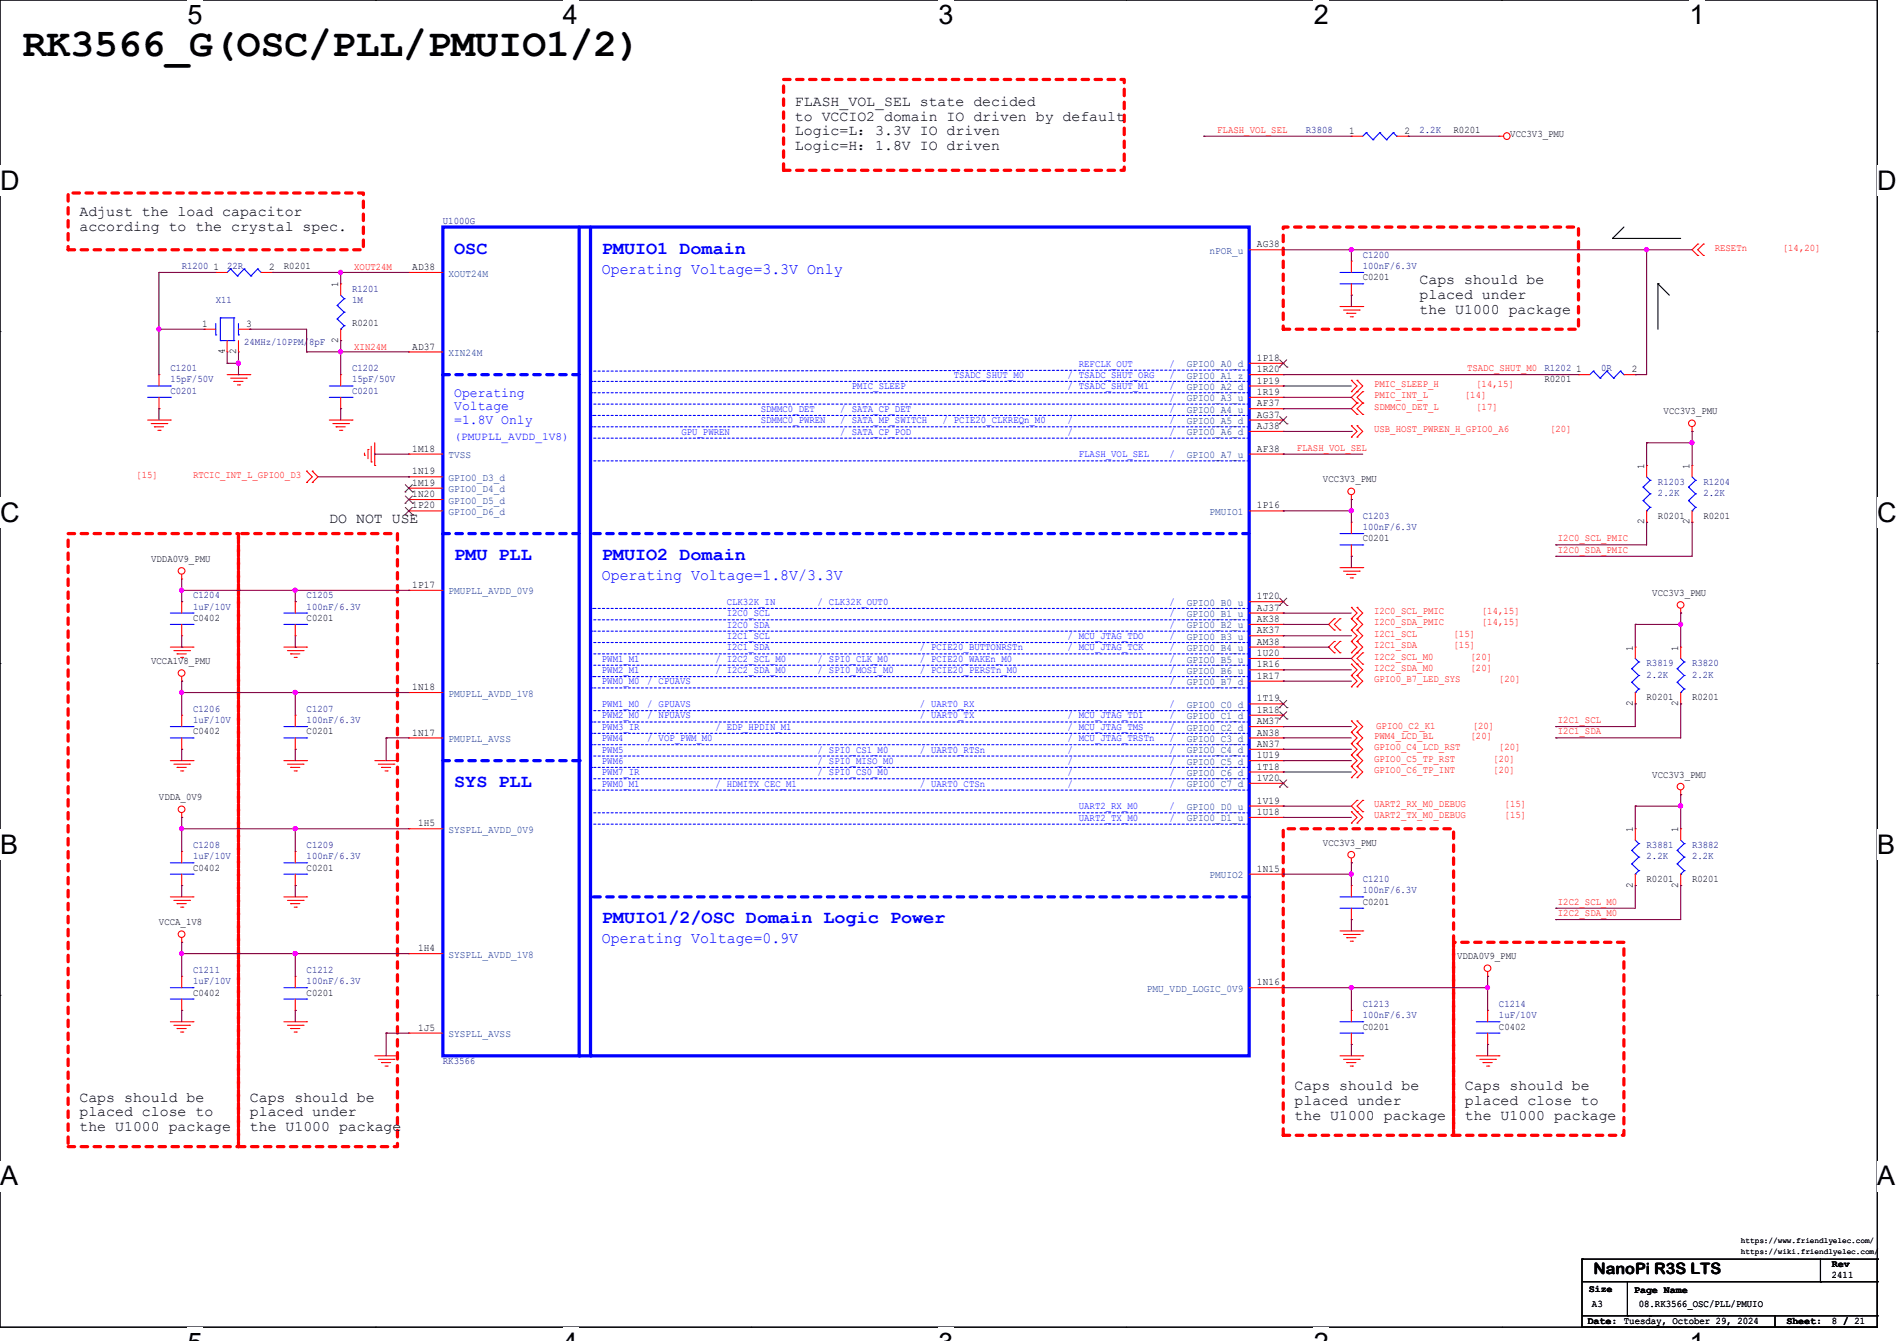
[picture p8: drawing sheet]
<svg xmlns="http://www.w3.org/2000/svg" width="297mm" height="210mm" viewBox="0 0 297 210" stroke-linecap="round" stroke-linejoin="round" font-family="sans-serif">
<path d="M0 0h293.9v207.9h-293.9z" fill="none" stroke="#000" stroke-width=".17"/>
<g fill="#fff">
<path d="M29.4 0h2.4v4.7h-2.4z"/>
<path d="M29.4 207.9h2.4v2.1h-2.4z"/>
</g>
<path d="M58.8 0h.1M58.8 207.9h.1" fill="none" stroke="#000" stroke-width=".17"/>
<g fill="#fff">
<path d="M88.1 0h2.4v4.7h-2.4z"/>
<path d="M88.1 207.9h2.4v2.1h-2.4z"/>
</g>
<path d="M117.6 0h.1M117.6 207.9h.1" fill="none" stroke="#000" stroke-width=".17"/>
<g fill="#fff">
<path d="M146.9 0h2.4v4.7h-2.4z"/>
<path d="M146.9 207.9h2.4v2.1h-2.4z"/>
</g>
<path d="M176.3 0h.1M176.3 207.9h.1" fill="none" stroke="#000" stroke-width=".17"/>
<g fill="#fff">
<path d="M205.7 0h2.4v4.7h-2.4z"/>
<path d="M205.7 207.9h2.4v2.1h-2.4z"/>
</g>
<path d="M235.1 0h.1M235.1 207.9h.1" fill="none" stroke="#000" stroke-width=".17"/>
<g fill="#fff">
<path d="M264.5 0h2.4v4.7h-2.4z"/>
<path d="M264.5 207.9h2.4v2.1h-2.4z"/>
<path d="M0 26h3v4.7h-3z"/>
<path d="M293.9 26h3.1v4.7h-3.1z"/>
<path d="M0 77.9h3v4.7h-3z"/>
<path d="M293.9 77.9h3.1v4.7h-3.1z"/>
</g>
<path d="M0 51.9h.1M293.9 51.9h.1" fill="none" stroke="#000" stroke-width=".17"/>
<g fill="#fff">
<path d="M0 129.9h2.8v4.7h-2.8z"/>
<path d="M293.9 129.9h2.9v4.7h-2.9z"/>
</g>
<path d="M0 103.9h.1M293.9 103.9h.1" fill="none" stroke="#000" stroke-width=".17"/>
<g fill="#fff">
<path d="M0 181.8h2.8v4.8h-2.8z"/>
<path d="M293.8 181.8h3v4.8h-3z"/>
</g>
<g fill="none" stroke="#000" stroke-width=".17">
<path d="M252.5 37.3h.1M252.5 37.3h10.6M254.3 35.6l-1.8 1.7M259.6 44.4h.1M259.6 44.4l1.8 1.8M259.6 44.4v7.2M0 155.9h.1M293.9 155.9h.1M247.7 197.2h.1M247.7 197.2v10.7M247.7 197.2h46.2M285 197.2v3.5"/>
<path d="M293.9 197.2h.1M293.9 197.2v10.7h-46.2M247.7 207.9h.1M247.7 200.7h46.2M247.7 206.1h46.2M254.8 206.1h.1M254.8 200.7v5.4M258.4 206.1h.1M277.9 207.9h.1M277.9 206.1v1.8M285 200.7h.1M293.9 200.7h.1"/>
<path d="M293.9 206.1h.1"/>
</g>
<path d="M122.7 12.4h53.3v14.3h-53.3zM10.7 30.2h46.2v8.9h-46.2zM200.9 35.6h46.2v16h-46.2zM10.7 83.6h26.6v96h-26.6zM37.3 83.6h24.9v96h-24.9zM200.9 129.8h26.7v48h-26.7zM227.6 147.6h26.7v30.2h-26.7z" fill="none" stroke="#f00" stroke-width=".51" stroke-dasharray="1 1"/>
<g fill="none" stroke="#f00" stroke-width=".17">
<path d="M211.6 21.3h.1M211.6 21.3h1.8M218.7 21.3h1.8M220.5 21.3h.1M234.7 21.3h.1M234.7 21.3h.7M265.8 38.2h.1M265.8 38.2l-.9 .9 .9 .9M266.7 38.2h.1M266.7 38.2l-.9 .9 .9 .9M24.9 58.7h.1M24.9 58.7v1.8"/>
<path d="M32 51.6h.1M32 51.6h1.8M35.6 55.1h.1M35.6 58.7h3.5M35.6 53.3v1.8M36.1 59.2h2.5M36.6 59.7h.1M36.6 59.7h1.5M37.3 55.1h.1M37.3 51.6h1.8M37.3 53.3v1.8M38.6 59.2h.1"/>
<path d="M39.1 58.7h.1M39.1 51.6h.1M209.8 48h3.6M210.4 48.6h2.4M210.9 49.1h.1M210.9 49.1h1.4M211.4 49.6h.4M211.6 59.6h.1M211.6 40.9h.1M211.6 46.2h.1M211.6 40.9v1.8M211.6 44.4v1.8"/>
<path d="M211.6 59.6l.9 .9-.9 .8M211.8 49.6h.1M212.5 59.6h.1M212.5 59.6l.9 .9-1.8 1.7 .9 .9M212.8 48.6h.1M213.4 48h.1M247.1 58.7h.1M247.1 58.7h1.8M254.3 58.7h1.7M256 58.7h.1M265.8 40h.1M266.7 40h.1"/>
<path d="M23.1 65.8h3.6M23.7 66.3h2.4M24.2 66.8h.1M24.2 66.8h1.4M24.7 67.4h.4M24.9 64h.1M24.9 62.2v1.8M25.1 67.4h.1M26.1 66.3h.1M26.7 65.8h.1M37.2 60.3h.3M37.5 60.3h.1"/>
<path d="M48 75.6h.1M48 73.8h.1M48 73.8l.9 .9-.9 .9M48.9 73.8h.1M48.9 75.6h.1M48.9 73.8l.9 .9-.9 .9M51.6 65.8h3.5M52.1 66.3h2.5M52.6 66.8h.1M52.6 66.8h1.5M53.2 67.4h.3M53.5 67.4h.1"/>
<path d="M54.6 66.3h.1M55.1 65.8h.1M57.1 71.3h.1M57.1 71v.3M57.6 70.4h.1M57.6 70.4v1.4M58.1 72.3h.1M58.1 69.9v2.4M58.7 72.9h.1M58.7 69.3v3.6M211.6 78.2h.1M211.6 61.3h.1"/>
<path d="M211.6 68.5h.1M211.6 66.7h.1M211.6 77.5v.7M211.6 66.7l.9 .9-.9 .9M212.5 63.1h.1M212.5 64.9h.1M212.5 61.3h.1M212.5 68.5h.1M212.5 66.7h.1M212.5 63.1l-.9 .9 .9 .9M212.5 66.7l.9 .9-.9 .9M213.4 64.9h.1"/>
<path d="M213.4 63.1h.1M213.4 61.3h.1M213.4 63.1l-.9 .9 .9 .9M213.4 61.3l-.9 .9 .9 .9M264.9 67.6h.1M264.9 72.9h.1M264.9 66.8v.8M264.9 72.9v1.8M28.4 90.7h.1M28.4 90v.7M208.9 96.9h.1M208.9 98.7h.1"/>
<path d="M208.9 96.9l-.9 .9 .9 .9M209.8 98.7h.1M209.8 96.9h.1M209.8 88.9h3.6M209.8 96.9l-.9 .9 .9 .9M210.4 89.5h2.4M210.9 90h.1M210.9 90h1.4M211.4 90.5h.4M211.6 98.7h.1M211.6 96.9h.1M211.6 95.1h.1"/>
<path d="M211.6 81.8h.1M211.6 87.1h.1M211.6 81.8v1.8M211.6 85.3v1.8M211.6 96.9l.9 .9-.9 .9M211.6 95.1l.9 .9-.9 .9M211.6 98.7l.9 .9-.9 .9M211.8 90.5h.1M212.5 98.7h.1M212.5 96.9h.1M212.5 95.1h.1M212.5 96.9l.9 .9-.9 .9"/>
<path d="M212.5 95.1l.9 .9-.9 .9M212.5 98.7l.9 .9-.9 .9M212.8 89.5h.1M213.4 88.9h.1M263.1 96h.1M263.1 95.3v.7M264.9 81.8h.1M264.9 80v1.8M26.7 119.1h3.5M26.7 101.3h3.5M27.2 119.7h2.5M27.2 101.9h2.5"/>
<path d="M27.7 102.4h.1M27.7 102.4h1.5M28.3 103h.3M28.4 106.7h.1M28.4 112h.1M28.4 117.3h.1M28.4 106v.7M28.4 112v1.8M28.4 115.6v1.7M28.6 103h.1M29.7 119.7h.1M29.7 101.9h.1"/>
<path d="M30.2 119.1h.1M30.2 101.3h.1M44.5 119.1h3.5M44.5 101.3h3.5M45 119.7h2.5M45 101.9h2.5M45.5 102.4h.1M45.5 102.4h1.4M46.1 103h.3M46.4 103h.1M47.5 101.9h.1M47.5 119.7h.1"/>
<path d="M48 101.3h.1M48 119.1h.1M58.7 119.1h3.5M59.2 119.7h2.5M61.7 119.7h.1M62.2 119.1h.1M208.9 100.5h.1M208.9 102.2h.1M208.9 100.5l-.9 .8 .9 .9M209.8 102.2h.1M209.8 100.5h.1M209.8 100.5l-.9 .8 .9 .9"/>
<path d="M211.6 102.2h.1M211.6 100.5h.1M211.6 107.6h.1M211.6 105.8h.1M211.6 104h.1M211.6 116.5h.1M211.6 114.7h.1M211.6 112.9h.1M211.6 118.2h.1M211.6 100.5l.9 .8-.9 .9M211.6 104l.9 .9-.9 .9M211.6 105.8l.9 .9-.9 .9"/>
<path d="M211.6 114.7l.9 .9-.9 .9M211.6 112.9l.9 .9-.9 .9M211.6 118.2l.9 .9-.9 .9M211.6 116.5l.9 .8-.9 .9M212.5 102.2h.1M212.5 100.5h.1M212.5 107.6h.1M212.5 105.8h.1M212.5 104h.1M212.5 116.5h.1M212.5 114.7h.1M212.5 112.9h.1"/>
<path d="M212.5 118.2h.1M212.5 105.8l.9 .9-.9 .9M212.5 100.5l.9 .8-1.8 1.8 1.8 1.8-.9 .9M212.5 114.7l.9 .9-.9 .9M212.5 112.9l.9 .9-.9 .9M212.5 118.2l.9 .9-.9 .9M212.5 116.5l.9 .8-.9 .9M213.4 104h.1M213.4 102.2h.1M213.4 102.2l-.9 .9 .9 .9M27.7 120.2h.1M27.7 120.2h1.5"/>
<path d="M28.3 120.7h.3M28.4 128h.1M28.4 133.4h.1M28.4 138.7h.1M28.4 127.3v.7M28.4 133.4v1.7M28.4 136.9v1.8M28.6 120.7h.1M45.5 120.2h.1M45.5 120.2h1.4M46.1 120.7h.3M46.2 133.4h.1"/>
<path d="M46.2 138.7h.1M46.2 133.4v1.7M46.2 136.9v1.8M46.4 120.7h.1M59.7 120.2h.1M59.7 120.2h1.5M60.3 120.7h.3M60.6 120.7h.1M211.6 135.1h.1M211.6 128.9h.1M211.6 127.1h.1M211.6 121.8h.1"/>
<path d="M211.6 120h.1M211.6 134.4v.7M211.6 127.1l.9 .9-.9 .9M211.6 120l.9 .9-.9 .9M212.5 125.3h.1M212.5 127.1h.1M212.5 128.9h.1M212.5 121.8h.1M212.5 120h.1M212.5 125.3l-.9 .9 1.8 1.8-.9 .9M212.5 120l.9 .9-.9 .9M213.4 127.1h.1"/>
<path d="M213.4 125.3h.1M213.4 125.3l-.9 .9 .9 .9M263.1 124.5h.1M263.1 129.8h.1M263.1 138.7h.1M263.1 123.7v.8M263.1 129.8v1.8M263.1 136.9v1.8M26.7 140.5h3.5M27.2 141h2.5M27.7 141.5h.1M27.7 141.5h1.5"/>
<path d="M28.3 142.1h.3M28.4 147.6h.1M28.4 152.9h.1M28.4 158.2h.1M28.4 146.9v.7M28.4 152.9v1.8M28.4 156.5v1.7M28.6 142.1h.1M29.7 141h.1M30.2 140.5h.1M44.5 140.5h3.5M45 141h2.5"/>
<path d="M45.5 141.5h.1M45.5 141.5h1.4M46.1 142.1h.3M46.2 152.9h.1M46.2 158.2h.1M46.2 152.9v1.8M46.2 156.5v1.7M46.4 142.1h.1M47.5 141h.1M48 140.5h.1M209.8 145.8h3.6M210.4 146.3h2.4"/>
<path d="M210.9 146.9h.1M210.9 146.9h1.4M211.4 147.4h.4M211.8 147.4h.1M212.8 146.3h.1M213.4 145.8h.1M232.9 152.9h.1M232.9 158.2h.1M232.9 152.2v.7M232.9 158.2v1.8M26.7 160h3.5M27.2 160.6h2.5"/>
<path d="M27.7 161.1h.1M27.7 161.1h1.5M28.3 161.6h.3M28.6 161.6h.1M29.7 160.6h.1M30.2 160h.1M44.5 160h3.5M45 160.6h2.5M45.5 161.1h.1M45.5 161.1h1.4M46.1 161.6h.3M46.4 161.6h.1"/>
<path d="M47.5 160.6h.1M48 160h.1M58.7 165.4h3.5M59.2 165.9h2.5M59.7 166.4h.1M59.7 166.4h1.5M60.3 167h.3M60.6 167h.1M61.7 165.9h.1M62.2 165.4h.1M209.8 165.4h3.6M210.4 165.9h2.4"/>
<path d="M210.9 166.4h.1M210.9 166.4h1.4M211.4 167h.4M211.8 167h.1M212.8 165.9h.1M213.4 165.4h.1M231.1 165.4h3.6M231.7 165.9h2.4M232.2 166.4h.1M232.2 166.4h1.4M232.7 167h.4M232.9 163.6h.1"/>
<path d="M232.9 161.8v1.8M233.1 167h.1M234.1 165.9h.1M234.7 165.4h.1"/>
<circle cx="235.9" cy="21.3" r=".52"/>
<circle cx="211.6" cy="77" r=".52"/>
<circle cx="264.9" cy="66.3" r=".52"/>
<circle cx="28.4" cy="89.4" r=".52"/>
<circle cx="263.1" cy="94.7" r=".52"/>
<circle cx="28.4" cy="105.4" r=".52"/>
<circle cx="28.4" cy="126.7" r=".52"/>
<circle cx="211.6" cy="133.9" r=".52"/>
<circle cx="263.1" cy="123.2" r=".52"/>
<circle cx="28.4" cy="146.3" r=".52"/>
<circle cx="232.9" cy="151.6" r=".52"/>
</g>
<g fill="none" stroke="#00f" stroke-width=".17">
<path d="M213.9 20.8h.1M213.9 20.8l-.5 .5M213.9 20.8l1.1 1.1M215 21.9h.1M216 20.8h.1M216 20.8l-1 1.1M216 20.8l1.1 1.1M217.1 21.9h.1M218.1 20.8h.1M218.1 20.8l-1 1.1M218.1 20.8l.6 .5M218.7 21.3h.1"/>
<path d="M33.8 52.5h.1M33.8 50.7v1.8M34.5 53.3h.1M34.5 49.8h.1M34.5 49.8v3.5M34.5 53.3h2.1M34.5 49.8h2.1M36.6 53.3h.1M36.6 49.8h.1M36.6 49.8v3.5M37.3 52.5h.1M37.3 50.7v1.8"/>
<path d="M209.8 42.7h3.6M209.8 44.4h3.6M213.4 42.7h.1M213.4 44.4h.1M249.5 58.1h.1M249.5 58.1l-.6 .6M249.5 58.1l1 1.1M250.5 59.2h.1M251.6 58.1h.1M251.6 58.1l-1.1 1.1M251.6 58.1l1 1.1M252.6 59.2h.1"/>
<path d="M253.7 58.1h.1M253.7 58.1l-1.1 1.1M253.7 58.1l.6 .6M254.3 58.7h.1M23.1 60.5h3.6M23.1 62.2h3.6M26.7 60.5h.1M26.7 62.2h.1M264.4 76.3h.1M264.4 78.4h.1M264.4 76.3l1.1 1M264.4 78.4l1.1 1.1"/>
<path d="M264.9 74.7l.6 .5M265.5 75.2h.1M265.5 77.3h.1M265.5 79.5h.1M265.5 75.2l-1.1 1.1M265.5 77.3l-1.1 1.1M265.5 79.5l-.6 .5M209.8 83.6h3.6M209.8 85.3h3.6M213.4 83.6h.1M213.4 85.3h.1M264.9 80h.1"/>
<path d="M26.7 113.8h3.5M26.7 115.6h3.5M30.2 113.8h.1M30.2 115.6h.1M26.7 135.1h3.5M26.7 136.9h3.5M30.2 135.1h.1M30.2 136.9h.1M44.5 135.1h3.5M44.5 136.9h3.5M48 135.1h.1M48 136.9h.1"/>
<path d="M262.6 133.2h.1M262.6 135.3h.1M262.6 133.2l1.1 1M262.6 135.3l1.1 1.1M263.1 136.9h.1M263.1 131.6l.6 .5M263.7 132.1h.1M263.7 134.2h.1M263.7 136.4h.1M263.7 132.1l-1.1 1.1M263.7 134.2l-1.1 1.1M263.7 136.4l-.6 .5"/>
<path d="M26.7 154.7h3.5M26.7 156.5h3.5M30.2 154.7h.1M30.2 156.5h.1M44.5 154.7h3.5M44.5 156.5h3.5M48 154.7h.1M48 156.5h.1M231.1 160h3.6M231.1 161.8h3.6M234.7 160h.1M234.7 161.8h.1"/>
</g>
<path d="M195.6 83.6h-103.1" fill="none" stroke="#00f" stroke-width=".51" stroke-dasharray="1 1"/>
<circle cx="92.5" cy="83.6" r=".25" fill="#00f" stroke-dasharray="1 1"/>
<path d="M195.6 140.5h-103.1" fill="none" stroke="#00f" stroke-width=".51" stroke-dasharray="1 1"/>
<circle cx="92.5" cy="140.5" r=".25" fill="#00f" stroke-dasharray="1 1"/>
<g fill="none" stroke="#00f" stroke-width=".17" stroke-dasharray=".3 .3">
<path d="M92.3 58.1h.1M92.6 59.7h.1M195.6 59.7h-103M195.6 58l-103.3 .1M92.5 72.2h.1M92.5 68.6h.1M92.5 63.3h.1M92.6 66.8h.1M92.6 61.5h.1M92.8 65.1h.1M195.6 72.2h-103.1M195.6 68.6h-103.1"/>
<path d="M195.6 66.8h-103M195.6 65.1h-102.8M195.6 63.3h-103.1M195.6 61.5h-103M92.5 97.1h.1M92.6 98.8h.1M92.8 95.3h.1M195.6 97.1h-103.1M195.6 98.8h-103M195.6 95.3h-102.8M92.5 111.3h.1M92.5 100.6h.1"/>
<path d="M92.5 118.4h.1M92.5 104.2h.1M92.5 102.4h.1M92.6 116.6h.1M92.6 114.9h.1M92.6 113.1h.1M92.6 107.7h.1M92.8 106h.1M195.6 116.6h-103M195.6 111.3h-103.1M195.6 100.6h-103.1M195.6 114.9h-103"/>
<path d="M195.6 118.4h-103.1M195.6 113.1h-103M195.6 107.7h-103M195.6 104.2h-103.1M195.6 106h-102.8M195.6 102.4h-103.1M92.5 122h.1M92.5 127.3h.1M92.5 129.1h.1M92.6 120.2h.1M92.6 123.7h.1M195.6 120.2h-103"/>
<path d="M195.6 122h-103.1M195.6 127.3h-103.1M195.6 129.1h-103.1M195.6 123.7h-103"/>
</g>
<path d="M69.3 35.6h126.3v129.8h-126.3z" fill="none" stroke="#00f" stroke-width=".51"/>
<path d="M69.3 119.1h21.4" fill="none" stroke="#00f" stroke-width=".51" stroke-dasharray="1 1"/>
<circle cx="90.7" cy="119.1" r=".25" fill="#00f" stroke-dasharray="1 1"/>
<path d="M90.7 83.6h-21.4" fill="none" stroke="#00f" stroke-width=".51" stroke-dasharray="1 1"/>
<circle cx="69.3" cy="83.6" r=".25" fill="#00f" stroke-dasharray="1 1"/>
<path d="M92.5 35.6v129.8" fill="none" stroke="#00f" stroke-width=".51"/>
<circle cx="92.5" cy="165.4" r=".25" fill="#00f"/>
<path d="M90.7 35.6v129.8" fill="none" stroke="#00f" stroke-width=".51"/>
<circle cx="90.7" cy="165.4" r=".25" fill="#00f"/>
<path d="M90.7 58.7h-21.4" fill="none" stroke="#00f" stroke-width=".51" stroke-dasharray="1 1"/>
<circle cx="69.3" cy="58.7" r=".25" fill="#00f" stroke-dasharray="1 1"/>
<g fill="none" stroke="#f00" stroke-width=".17">
<path d="M195.6 39.1h5.3M200.9 39.1h.1M33.8 42.7h.1M33.8 42.7h1.8M40.9 42.7h1.8M42.7 42.7h.1M53.3 44.4h.1M53.3 53.3h.1M53.3 58.7h.1M53.3 44.4v1.8M53.3 51.6v1.7M53.3 58.7v1.8"/>
<path d="M64 42.7h.1M64 55.1h.1M64 42.7h5.3M64 55.1h5.3M195.6 56.9h5.3M195.6 58.7h5.3M200.9 56.9h.1M200.9 58.7h.1M53.3 64h.1M53.3 62.2v1.8M64 71.1h.1M64 74.7h.1"/>
<path d="M64 76.5h.1M64 78.2h.1M64 71.1h5.3M64 74.7h5.3M64 76.5h5.3M64 78.2h5.3M195.6 71.1h5.3M195.6 60.5h5.3M195.6 62.2h5.3M195.6 64h5.3M195.6 65.8h5.3M195.6 67.6h5.3"/>
<path d="M200.9 71.1h.1M200.9 60.5h.1M200.9 62.2h.1M200.9 64h.1M200.9 65.8h.1M200.9 67.6h.1M257.8 72.9h.1M257.8 72.9v1.8M28.4 94.2h.1M28.4 99.6h.1M28.4 94.2v1.8M28.4 97.8v1.8"/>
<path d="M46.2 94.2h.1M46.2 99.6h.1M46.2 94.2v1.8M46.2 97.8v1.8M64 92.5h.1M64 80h.1M64 92.5h5.3M64 80h5.3M195.6 80h5.3M195.6 94.2h5.3M195.6 96h5.3M195.6 97.8h5.3"/>
<path d="M195.6 99.6h5.3M200.9 80h.1M200.9 94.2h.1M200.9 96h.1M200.9 97.8h.1M200.9 99.6h.1M257.8 81.8h.1M257.8 80v1.8M46.2 112h.1M46.2 117.3h.1M46.2 112v1.8M46.2 115.6v1.7"/>
<path d="M64 108.5h.1M64 115.6h.1M64 108.5h5.3M64 115.6h5.3M195.6 115.6h5.3M195.6 101.3h5.3M195.6 103.1h5.3M195.6 104.9h5.3M195.6 106.7h5.3M195.6 110.2h5.3M195.6 112h5.3M195.6 113.8h5.3"/>
<path d="M195.6 117.3h5.3M195.6 119.1h5.3M200.9 101.3h.1M200.9 103.1h.1M200.9 104.9h.1M200.9 106.7h.1M200.9 110.2h.1M200.9 112h.1M200.9 113.8h.1M200.9 115.6h.1M200.9 117.3h.1M200.9 119.1h.1"/>
<path d="M256 101.3h.1M256 110.2h.1M256 101.3v1.8M256 108.5v1.7M263.1 101.3h.1M263.1 110.2h.1M263.1 101.3v1.8M263.1 108.5v1.7M64 129.8h.1M64 129.8h5.3M195.6 120.9h5.3M195.6 122.7h5.3"/>
<path d="M195.6 126.2h5.3M195.6 128h5.3M195.6 136.9h5.3M200.9 120.9h.1M200.9 122.7h.1M200.9 126.2h.1M200.9 128h.1M200.9 136.9h.1M211.6 138.7h.1M211.6 138.7v1.8M256 129.8h.1M256 138.7h.1"/>
<path d="M256 129.8v1.8M256 136.9v1.8M64 149.4h.1M64 149.4h5.3M195.6 154.7h5.3M200.9 154.7h.1M211.6 158.2h.1M211.6 144h.1M211.6 142.2v1.8M211.6 158.2v1.8M64 161.8h.1M64 161.8h5.3"/>
<path d="M211.6 163.6h.1M211.6 161.8v1.8"/>
</g>
<g fill="none" stroke="#7f3f00" stroke-width=".16">
<path d="M200.3 57.5h.1M200.4 56.3l1.1 1.2M201.5 56.3l-1.2 1.2M201.5 57.5h.1M63.4 77h.1M63.4 78.8h.1M63.5 75.9l1.1 1.1M63.5 77.7l1.1 1.1M63.5 79.5l1.1 1.1M64.6 75.9l-1.2 1.1M64.6 77.7l-1.2 1.1M64.6 79.5l-1.2 1.1"/>
<path d="M64.6 77h.1M64.6 78.8h.1M200.3 66.4h.1M200.4 65.2l1.1 1.2M201.5 65.2l-1.2 1.2M201.5 66.4h.1M63.4 80.6h.1M64.6 80.6h.1M200.3 94.8h.1M200.4 93.7l1.1 1.1M201.5 93.7l-1.2 1.1M201.5 94.8h.1"/>
<path d="M200.3 110.8h.1M200.3 112.6h.1M200.4 109.7l1.1 1.1M200.4 111.5l1.1 1.1M201.5 109.7l-1.2 1.1M201.5 111.5l-1.2 1.1M201.5 110.8h.1M201.5 112.6h.1M200.3 123.3h.1M200.4 122.1l1.1 1.2M201.5 122.1l-1.2 1.2M201.5 123.3h.1"/>
</g>
<g fill="none" stroke="#00f" stroke-width=".17">
<path d="M36.1 42.1h.1M36.1 42.1l-.5 .6M36.1 42.1l1.1 1.1M37.2 43.2h.1M38.2 42.1h.1M38.2 42.1l-1 1.1M38.2 42.1l1.1 1.1M39.3 43.2h.1M40.3 42.1h.1M40.3 42.1l-1 1.1M40.3 42.1l.6 .6M40.9 42.7h.1"/>
<path d="M52.8 47.8h.1M52.8 50h.1M52.8 47.8l1.1 1.1M52.8 50l1.1 1M53.3 51.6h.1M53.3 46.2l.6 .6M53.9 46.8h.1M53.9 48.9h.1M53.9 51h.1M53.9 46.8l-1.1 1M53.9 48.9l-1.1 1.1M53.9 51l-.6 .6"/>
<path d="M51.6 60.5h3.5M51.6 62.2h3.5M55.1 60.5h.1M55.1 62.2h.1M257.3 76.3h.1M257.3 78.4h.1M257.3 76.3l1.1 1M257.3 78.4l1.1 1.1M257.8 74.7l.6 .5M258.4 75.2h.1M258.4 77.3h.1M258.4 79.5h.1"/>
<path d="M258.4 75.2l-1.1 1.1M258.4 77.3l-1.1 1.1M258.4 79.5l-.6 .5M26.7 96h3.5M26.7 97.8h3.5M30.2 96h.1M30.2 97.8h.1M44.5 96h3.5M44.5 97.8h3.5M48 96h.1M48 97.8h.1M257.8 80h.1"/>
<path d="M44.5 113.8h3.5M44.5 115.6h3.5M48 113.8h.1M48 115.6h.1M255.5 104.7h.1M255.5 106.8h.1M255.5 104.7l1.1 1.1M255.5 106.8l1.1 1.1M256 108.5h.1M256 103.1l.6 .6M256.6 103.7h.1M256.6 105.8h.1"/>
<path d="M256.6 107.9h.1M256.6 103.7l-1.1 1M256.6 105.8l-1.1 1M256.6 107.9l-.6 .6M262.6 104.7h.1M262.6 106.8h.1M262.6 104.7l1.1 1.1M262.6 106.8l1.1 1.1M263.1 108.5h.1M263.1 103.1l.6 .6M263.7 103.7h.1M263.7 105.8h.1"/>
<path d="M263.7 107.9h.1M263.7 103.7l-1.1 1M263.7 105.8l-1.1 1M263.7 107.9l-.6 .6M255.5 133.2h.1M255.5 135.3h.1M255.5 133.2l1.1 1M255.5 135.3l1.1 1.1M256 136.9h.1M256 131.6l.6 .5M256.6 132.1h.1M256.6 134.2h.1"/>
<path d="M256.6 136.4h.1M256.6 132.1l-1.1 1.1M256.6 134.2l-1.1 1.1M256.6 136.4l-.6 .5M209.8 140.5h3.6M209.8 142.2h3.6M213.4 140.5h.1M213.4 142.2h.1M209.8 160h3.6M209.8 161.8h3.6M213.4 160h.1M213.4 161.8h.1"/>
</g>
<g fill="none" stroke="#7f003f" stroke-width=".17">
<path d="M188.5 21.3h.1M188.5 21.3h23.1M200.9 39.1h.1M200.9 39.1h64M211.6 39.1h.1M211.6 39.1v1.8M220.5 21.3h.1M220.5 21.3h14.2M257.8 39.1h.1M257.8 39.1v19.6h-1.8M24.9 51.6h.1M24.9 42.7h.1"/>
<path d="M24.9 42.7v16M24.9 42.7h8.9M24.9 51.6h7.1M35.6 56.9h.1M35.6 55.1v1.8M35.6 56.9h1.7M37.3 56.9h.1M37.3 58.7h.1M37.3 55.1v3.6M39.1 51.6h.1M39.1 51.6h8.9v3.5M42.7 42.7h.1"/>
<path d="M42.7 42.7h21.3M48 55.1h.1M48 55.1h16M53.3 53.3h.1M53.3 42.7h.1M53.3 55.1h.1M53.3 42.7v1.7M53.3 53.3v5.4M200.9 58.7h.1M200.9 58.7h46.2M211.6 46.2h.1M211.6 46.2v1.8"/>
<path d="M256 58.7h.1M24.9 64h.1M24.9 64v1.8M49.8 74.7h14.2M53.3 64h.1M53.3 64v1.8M58.7 71.1h.1M58.7 71.1h5.3M64 74.7h.1M200.9 71.1h.1M200.9 64h.1M200.9 62.2h.1"/>
<path d="M200.9 60.5h.1M200.9 67.6h10.7M200.9 71.1h12.5M200.9 64h10.7M200.9 62.2h10.7M200.9 60.5h10.7M211.6 67.6h.1M211.6 78.2h.1M211.6 78.2v3.6M257.8 69.3h.1M257.8 69.3h7.1M257.8 69.3v3.6"/>
<path d="M264.9 67.6h.1M264.9 69.3h.1M264.9 67.6v5.3M28.4 94.2h.1M28.4 92.5h.1M28.4 90.7v3.5M28.4 99.6v1.7M28.4 92.5h35.6M46.2 94.2h.1M46.2 92.5v1.7M46.2 99.6v1.7M64 92.5h.1"/>
<path d="M200.9 97.8h.1M200.9 96h.1M200.9 99.6h.1M200.9 80h.1M200.9 97.8h7.1M200.9 96h10.7M200.9 99.6h10.7M200.9 80h10.7M211.6 87.1h.1M211.6 80h.1M211.6 87.1v1.8M243.6 85.3h.1"/>
<path d="M243.6 87.1h.1M256 97.8h.1M256 97.8h7.1M256 97.8v3.5M257.8 81.8h.1M257.8 81.8v3.5h-14.2M263.1 96h.1M263.1 97.8h.1M263.1 96v5.3M264.9 81.8h.1M264.9 81.8v5.3h-21.3M28.4 101.3h.1"/>
<path d="M28.4 117.3h.1M28.4 108.5h.1M28.4 106.7h.1M28.4 106.7v5.3M28.4 117.3v1.8M28.4 108.5h35.6M46.2 108.5h.1M46.2 117.3h.1M46.2 101.3h.1M46.2 108.5v3.5M46.2 117.3v1.8M60.5 115.6h.1"/>
<path d="M60.5 115.6v3.5M60.5 115.6h3.5M200.9 106.7h.1M200.9 103.1h.1M200.9 104.9h.1M200.9 115.6h.1M200.9 119.1h.1M200.9 113.8h.1M200.9 117.3h.1M200.9 101.3h7.1M200.9 106.7h10.7M200.9 115.6h10.7"/>
<path d="M200.9 103.1h10.7M200.9 104.9h10.7M200.9 113.8h10.7M200.9 119.1h10.7M200.9 117.3h10.7M208 101.3h.1M243.6 113.8h.1M243.6 115.6h.1M256 110.2h.1M256 110.2v3.6h-12.4M263.1 110.2h.1M263.1 110.2v5.4h-19.5"/>
<path d="M28.4 138.7h.1M28.4 129.8h.1M28.4 128h.1M28.4 128v5.4M28.4 138.7v1.8M28.4 129.8h35.6M46.2 129.8h.1M46.2 138.7h.1M46.2 129.8v3.6M46.2 138.7v1.8M200.9 128h.1M200.9 126.2h.1"/>
<path d="M200.9 136.9h.1M200.9 120.9h.1M200.9 128h10.7M200.9 126.2h10.7M200.9 136.9h10.7M200.9 120.9h10.7M211.6 135.1h.1M211.6 136.9h.1M211.6 135.1v3.6M256 126.2h.1M256 138.7h.1M256 126.2h7.1"/>
<path d="M256 126.2v3.6M256 138.7v3.5h-12.4M263.1 124.5h.1M263.1 126.2h.1M263.1 138.7h.1M263.1 124.5v5.3M263.1 138.7v5.3h-19.5M28.4 149.4h.1M28.4 158.2h.1M28.4 147.6h.1M28.4 147.6v5.3M28.4 158.2v1.8"/>
<path d="M28.4 149.4h35.6M46.2 149.4h.1M46.2 158.2h.1M46.2 149.4v3.5M46.2 158.2v1.8M200.9 154.7h.1M200.9 154.7h32M211.6 154.7h.1M211.6 144h.1M211.6 144v1.8M211.6 154.7v3.5M232.9 154.7h.1"/>
<path d="M232.9 152.9h.1M232.9 152.9v5.3M243.6 142.2h.1M243.6 144h.1M60.5 161.8h.1M60.5 161.8v3.6M60.5 161.8h3.5M211.6 163.6h.1M211.6 163.6v1.8M232.9 163.6h.1M232.9 163.6v1.8"/>
</g>
<g fill="#f0f" stroke="#f0f" stroke-width=".17">
<circle cx="46.2" cy="108.4" r=".32"/>
<circle cx="28.4" cy="108.4" r=".32"/>
<circle cx="211.6" cy="154.7" r=".32"/>
<circle cx="232.9" cy="154.7" r=".32"/>
<circle cx="211.6" cy="39.1" r=".32"/>
<circle cx="211.6" cy="80" r=".32"/>
<circle cx="211.6" cy="136.9" r=".32"/>
<circle cx="264.9" cy="69.3" r=".32"/>
<circle cx="257.8" cy="39.1" r=".32"/>
<circle cx="24.9" cy="51.5" r=".32"/>
<circle cx="53.3" cy="42.7" r=".32"/>
<circle cx="46.2" cy="149.3" r=".32"/>
<circle cx="28.4" cy="149.3" r=".32"/>
<circle cx="46.2" cy="129.8" r=".32"/>
<circle cx="28.4" cy="129.8" r=".32"/>
<circle cx="53.3" cy="55.1" r=".32"/>
<circle cx="46.2" cy="92.4" r=".32"/>
<circle cx="28.4" cy="92.4" r=".32"/>
<circle cx="263.1" cy="97.8" r=".32"/>
<circle cx="263.1" cy="126.2" r=".32"/>
<circle cx="37.3" cy="56.9" r=".32"/>
</g>
<text font-size="6.2" x="3.6" y="8.8">RK3566_G(OSC/PLL/PMUIO1/2)</text>
<g font-size="4.2">
<text x="29.4" y="3.8">5</text>
<text x="88.1" y="3.8">4</text>
<text x="146.9" y="3.8">3</text>
<text x="205.7" y="3.8">2</text>
<text x="264.5" y="3.8">1</text>
<text x="0" y="29.8">D</text>
<text x="293.9" y="29.8">D</text>
<text x="0" y="81.7">C</text>
<text x="293.9" y="81.7">C</text>
<text x="0" y="133.7">B</text>
<text x="293.9" y="133.7">B</text>
<text x="0" y="185.6">A</text>
<text x="293.9" y="185.6">A</text>
</g>
<g font-size="2.8" fill="#00f">
<text x="71.1" y="39.7">OSC</text>
<text x="94.2" y="39.7">PMUIO1 Domain</text>
<text x="71.1" y="87.7">PMU PLL</text>
<text x="94.2" y="87.7">PMUIO2 Domain</text>
<text x="71.1" y="123.3">SYS PLL</text>
<text x="94.2" y="144.6">PMUIO1/2/OSC Domain Logic Power</text>
</g>
<g font-size="2.5" fill="#00f">
<text x="94.2" y="42.8">Operating Voltage=3.3V Only</text>
<text x="94.2" y="90.8">Operating Voltage=1.8V/3.3V</text>
<text x="94.2" y="147.7">Operating Voltage=0.9V</text>
</g>
<text font-size="2.5" x="249.5" y="199.5">NanoPi R3S LTS</text>
<g font-size="2.3">
<text x="124.5" y="16.6">FLASH_VOL_SEL state decided</text>
<text x="124.5" y="23.5">Logic=H：1.8V IO driven</text>
<text x="124.5" y="18.9">to VCCIO2 domain IO driven by default</text>
<text x="124.5" y="21.2">Logic=L：3.3V IO driven</text>
<text x="12.4" y="33.9">Adjust the load capacitor</text>
<text x="12.4" y="36.2">according to the crystal spec.</text>
<text x="222.3" y="44.5">Caps should be</text>
<text x="222.3" y="46.8">placed under</text>
<text x="222.3" y="49.1">the U1000 package</text>
<text x="51.6" y="81.9">DO NOT USE</text>
<text x="12.4" y="172.5">Caps should be</text>
<text x="39.1" y="172.5">Caps should be</text>
<text x="202.7" y="170.8">Caps should be</text>
<text x="202.7" y="173.1">placed under</text>
<text x="229.4" y="170.8">Caps should be</text>
<text x="229.4" y="173.1">placed close to</text>
<text x="12.4" y="174.8">placed close to</text>
<text x="12.4" y="177.1">the U1000 package</text>
<text x="39.1" y="174.8">placed under</text>
<text x="39.1" y="177.1">the U1000 package</text>
<text x="202.7" y="175.3">the U1000 package</text>
<text x="229.4" y="175.3">the U1000 package</text>
</g>
<g font-size="2.1" fill="#00f">
<text x="71.1" y="62.1">Operating</text>
<text x="71.1" y="64.2">Voltage</text>
<text x="71.1" y="66.3">=1.8V Only</text>
</g>
<text font-size="1.7" fill="#00f" x="71.1" y="69">(PMUPLL_AVDD_1V8)</text>
<g font-size="1.6" fill="#f00">
<text x="190.6" y="20.8">FLASH_VOL_SEL</text>
<text x="268.5" y="39.3">RESETn</text>
<text x="279.1" y="39.3">[14,20]</text>
<text x="55.5" y="42.3">XOUT24M</text>
<text x="55.5" y="54.8">XIN24M</text>
<text x="229.7" y="58.1">TSADC_SHUT_M0</text>
<text x="215.1" y="64.2">SDMMC0_DET_L</text>
<text x="215.1" y="62.4">PMIC_INT_L</text>
<text x="215.1" y="60.6">PMIC_SLEEP_H</text>
<text x="229.4" y="62.4">[14]</text>
<text x="231.1" y="64.2">[17]</text>
<text x="231.1" y="60.6">[14,15]</text>
<text x="203" y="70.6">FLASH_VOL_SEL</text>
<text x="215.1" y="67.7">USB_HOST_PWREN_H_GPIO0_A6</text>
<text x="242.7" y="67.7">[20]</text>
<text x="21.3" y="74.8">[15]</text>
<text x="30.2" y="74.8">RTCIC_INT_L_GPIO0_D3</text>
<text x="243.9" y="84.8">I2C0_SCL_PMIC</text>
<text x="243.9" y="86.6">I2C0_SDA_PMIC</text>
<text x="215.1" y="98">I2C0_SDA_PMIC</text>
<text x="215.1" y="96.2">I2C0_SCL_PMIC</text>
<text x="215.1" y="101.5">I2C1_SDA</text>
<text x="215.1" y="99.7">I2C1_SCL</text>
<text x="227.6" y="101.5">[15]</text>
<text x="227.6" y="99.7">[15]</text>
<text x="232" y="98">[14,15]</text>
<text x="232" y="96.2">[14,15]</text>
<text x="215.1" y="106.8">GPIO0_B7_LED_SYS</text>
<text x="215.1" y="105.1">I2C2_SDA_M0</text>
<text x="215.1" y="103.3">I2C2_SCL_M0</text>
<text x="230.2" y="105.1">[20]</text>
<text x="230.2" y="103.3">[20]</text>
<text x="234.7" y="106.8">[20]</text>
<text x="243.9" y="113.2">I2C1_SCL</text>
<text x="215.1" y="115.7">PWM4_LCD_BL</text>
<text x="215.1" y="119.3">GPIO0_C5_TP_RST</text>
<text x="215.1" y="117.5">GPIO0_C4_LCD_RST</text>
<text x="215.5" y="114.1">GPIO0_C2_K1</text>
<text x="230.2" y="115.7">[20]</text>
<text x="230.6" y="114.1">[20]</text>
<text x="233.8" y="119.3">[20]</text>
<text x="234.7" y="117.5">[20]</text>
<text x="243.9" y="115">I2C1_SDA</text>
<text x="215.1" y="121.1">GPIO0_C6_TP_INT</text>
<text x="233.8" y="121.1">[20]</text>
<text x="215.1" y="126.4">UART2_RX_M0_DEBUG</text>
<text x="215.1" y="128.2">UART2_TX_M0_DEBUG</text>
<text x="235.6" y="126.4">[15]</text>
<text x="235.6" y="128.2">[15]</text>
<text x="243.9" y="141.7">I2C2_SCL_M0</text>
<text x="243.9" y="143.5">I2C2_SDA_M0</text>
</g>
<g font-size="1.6" fill="#00007f">
<text x="204.5" y="20.8">R3808</text>
<text x="222.2" y="20.8">2.2K</text>
<text x="69.3" y="35">U1000G</text>
<text x="213.4" y="40.3">C1200</text>
<text x="28.4" y="42.1">R1200</text>
<text x="33.8" y="47.5">X11</text>
<text x="35.6" y="42.1">22R</text>
<text x="55.1" y="45.7">R1201</text>
<text x="55.1" y="47.5">1M</text>
<text x="213.4" y="42.1">100nF/6.3V</text>
<text x="26.7" y="58.1">C1201</text>
<text x="26.7" y="59.9">15pF/50V</text>
<text x="38.2" y="54">24MHz/10PPM/8pF</text>
<text x="55.1" y="58.1">C1202</text>
<text x="55.1" y="59.9">15pF/50V</text>
<text x="241.8" y="58.1">R1202</text>
<text x="250.7" y="58.1">0R</text>
<text x="26.7" y="61.7">C0201</text>
<text x="55.1" y="61.7">C0201</text>
<text x="259.6" y="75.9">R1203</text>
<text x="259.6" y="77.7">2.2K</text>
<text x="266.7" y="75.9">R1204</text>
<text x="266.7" y="77.7">2.2K</text>
<text x="213.4" y="81.2">C1203</text>
<text x="213.4" y="83">100nF/6.3V</text>
<text x="30.2" y="93.7">C1204</text>
<text x="30.2" y="95.5">1uF/10V</text>
<text x="48" y="93.7">C1205</text>
<text x="48" y="95.5">100nF/6.3V</text>
<text x="257.8" y="104.3">R3819</text>
<text x="257.8" y="106.1">2.2K</text>
<text x="264.9" y="104.3">R3820</text>
<text x="264.9" y="106.1">2.2K</text>
<text x="30.2" y="111.5">C1206</text>
<text x="30.2" y="113.2">1uF/10V</text>
<text x="48" y="111.5">C1207</text>
<text x="48" y="113.2">100nF/6.3V</text>
<text x="30.2" y="132.8">C1208</text>
<text x="30.2" y="134.6">1uF/10V</text>
<text x="48" y="132.8">C1209</text>
<text x="48" y="134.6">100nF/6.3V</text>
<text x="257.8" y="132.8">R3881</text>
<text x="257.8" y="134.6">2.2K</text>
<text x="264.9" y="132.8">R3882</text>
<text x="264.9" y="134.6">2.2K</text>
<text x="213.4" y="138.1">C1210</text>
<text x="213.4" y="139.9">100nF/6.3V</text>
<text x="30.2" y="152.4">C1211</text>
<text x="30.2" y="154.1">1uF/10V</text>
<text x="48" y="152.4">C1212</text>
<text x="48" y="154.1">100nF/6.3V</text>
<text x="213.4" y="157.7">C1213</text>
<text x="213.4" y="159.5">100nF/6.3V</text>
<text x="234.7" y="157.7">C1214</text>
<text x="234.7" y="159.5">1uF/10V</text>
<text x="69.3" y="166.6">RK3566</text>
</g>
<g font-size="1.6">
<text x="211.2" y="21">1</text>
<text x="219.9" y="21">2</text>
<text x="227.6" y="20.8">R0201</text>
<text x="236.5" y="21.5">VCC3V3_PMU</text>
<text x="196.8" y="38.7">AG38</text>
<text x="33.4" y="42.3">1</text>
<text x="42.1" y="42.3">2</text>
<text x="44.4" y="42.1">R0201</text>
<text x="53" y="45" transform="rotate(-90 53 45)">1</text>
<text x="64.6" y="42.3">AD38</text>
<text x="213.4" y="43.9">C0201</text>
<text x="31.7" y="51.2">1</text>
<text x="38.6" y="51.2">3</text>
<text x="53" y="53.7" transform="rotate(-90 53 53.7)">2</text>
<text x="55.1" y="51">R0201</text>
<text x="35.2" y="55.5" transform="rotate(-90 35.2 55.5)">4</text>
<text x="37" y="55.5" transform="rotate(-90 37 55.5)">2</text>
<text x="64.6" y="54.7">AD37</text>
<text x="196.8" y="56.5">1P18</text>
<text x="196.8" y="58.3">1R20</text>
<text x="241.8" y="59.9">R0201</text>
<text x="246.8" y="58.3">1</text>
<text x="255.5" y="58.3">2</text>
<text x="196.8" y="60.1">1P19</text>
<text x="196.8" y="61.8">1R19</text>
<text x="196.8" y="63.6">AF37</text>
<text x="196.8" y="65.4">AG37</text>
<text x="260.5" y="64.9">VCC3V3_PMU</text>
<text x="64.6" y="70.7">1M18</text>
<text x="196.8" y="70.7">AF38</text>
<text x="196.8" y="67.2">AJ38</text>
<text x="64.6" y="74.3">1N19</text>
<text x="64.6" y="76.1">1M19</text>
<text x="64.6" y="77.9">1N20</text>
<text x="207.1" y="75.6">VCC3V3_PMU</text>
<text x="257.4" y="73.4" transform="rotate(-90 257.4 73.4)">1</text>
<text x="264.5" y="73.4" transform="rotate(-90 264.5 73.4)">1</text>
<text x="64.6" y="79.6">1P20</text>
<text x="196.8" y="79.6">1P16</text>
<text x="257.4" y="82.1" transform="rotate(-90 257.4 82.1)">2</text>
<text x="259.6" y="81.2">R0201</text>
<text x="264.5" y="82.1" transform="rotate(-90 264.5 82.1)">2</text>
<text x="266.7" y="81.2">R0201</text>
<text x="23.7" y="88">VDDA0V9_PMU</text>
<text x="213.4" y="84.8">C0201</text>
<text x="64.6" y="92.1">1P17</text>
<text x="196.8" y="93.9">1T20</text>
<text x="196.8" y="95.6">AJ37</text>
<text x="258.7" y="93.3">VCC3V3_PMU</text>
<text x="30.2" y="97.2">C0402</text>
<text x="48" y="97.2">C0201</text>
<text x="196.8" y="97.4">AK38</text>
<text x="196.8" y="99.2">AK37</text>
<text x="196.8" y="101">AM38</text>
<text x="255.7" y="101.9" transform="rotate(-90 255.7 101.9)">1</text>
<text x="262.8" y="101.9" transform="rotate(-90 262.8 101.9)">1</text>
<text x="23.7" y="104">VCCA1V8_PMU</text>
<text x="196.8" y="102.7">1U20</text>
<text x="196.8" y="104.5">1R16</text>
<text x="196.8" y="106.3">1R17</text>
<text x="64.6" y="108.1">1N18</text>
<text x="196.8" y="109.9">1T19</text>
<text x="196.8" y="111.6">1R18</text>
<text x="196.8" y="113.4">AM37</text>
<text x="255.7" y="110.6" transform="rotate(-90 255.7 110.6)">2</text>
<text x="257.8" y="109.7">R0201</text>
<text x="262.8" y="110.6" transform="rotate(-90 262.8 110.6)">2</text>
<text x="264.9" y="109.7">R0201</text>
<text x="30.2" y="115">C0402</text>
<text x="48" y="115">C0201</text>
<text x="64.6" y="115.2">1N17</text>
<text x="196.8" y="115.2">AN38</text>
<text x="196.8" y="117">AN37</text>
<text x="196.8" y="118.7">1U19</text>
<text x="24.9" y="125.3">VDDA_0V9</text>
<text x="196.8" y="120.5">1T18</text>
<text x="196.8" y="122.3">1V20</text>
<text x="196.8" y="125.9">1V19</text>
<text x="258.7" y="121.8">VCC3V3_PMU</text>
<text x="65.4" y="129.4">1H5</text>
<text x="196.8" y="127.6">1U18</text>
<text x="255.7" y="130.3" transform="rotate(-90 255.7 130.3)">1</text>
<text x="262.8" y="130.3" transform="rotate(-90 262.8 130.3)">1</text>
<text x="30.2" y="136.4">C0402</text>
<text x="48" y="136.4">C0201</text>
<text x="196.8" y="136.5">1N15</text>
<text x="207.1" y="132.5">VCC3V3_PMU</text>
<text x="213.4" y="141.7">C0201</text>
<text x="255.7" y="139" transform="rotate(-90 255.7 139)">2</text>
<text x="257.8" y="138.1">R0201</text>
<text x="262.8" y="139" transform="rotate(-90 262.8 139)">2</text>
<text x="264.9" y="138.1">R0201</text>
<text x="24.9" y="144.9">VCCA_1V8</text>
<text x="65.4" y="149">1H4</text>
<text x="30.2" y="155.9">C0402</text>
<text x="48" y="155.9">C0201</text>
<text x="196.8" y="154.3">1N16</text>
<text x="228.1" y="150.2">VDDA0V9_PMU</text>
<text x="65.4" y="161.4">1J5</text>
<text x="213.4" y="161.2">C0201</text>
<text x="234.7" y="161.2">C0402</text>
<text x="248.8" y="202.4">Size</text>
<text x="255.9" y="202.5">Page Name</text>
<text x="286.8" y="200.2">2411</text>
<text x="286.8" y="198.5">Rev</text>
<text x="248.6" y="207.3">Date: Tuesday, October 29, 2024</text>
<text x="249.3" y="204.6">A3</text>
<text x="256.6" y="204.6">08.RK3566_OSC/PLL/PMUIO</text>
<text x="279.7" y="207.3">Sheet:</text>
<text x="286.8" y="207.3">8 / 21</text>
</g>
<g font-size="1.6" fill="#003f7f">
<text x="189.4" y="39.8">nPOR_u</text>
<text x="70.2" y="43.3">XOUT24M</text>
<text x="70.2" y="55.8">XIN24M</text>
<text x="185.8" y="57.5">GPIO0_A0_d</text>
<text x="185.8" y="59.3">GPIO0_A1_z</text>
<text x="185.8" y="61.1">GPIO0_A2_d</text>
<text x="185.8" y="62.9">GPIO0_A3_u</text>
<text x="185.8" y="64.6">GPIO0_A4_u</text>
<text x="70.2" y="71.8">TVSS</text>
<text x="185.8" y="71.8">GPIO0_A7_u</text>
<text x="185.8" y="66.4">GPIO0_A5_d</text>
<text x="185.8" y="68.2">GPIO0_A6_d</text>
<text x="70.2" y="75.3">GPIO0_D3_d</text>
<text x="70.2" y="77.1">GPIO0_D4_d</text>
<text x="70.2" y="78.9">GPIO0_D5_d</text>
<text x="70.2" y="80.6">GPIO0_D6_d</text>
<text x="189.4" y="80.6">PMUIO1</text>
<text x="70.2" y="93.1">PMUPLL_AVDD_0V9</text>
<text x="185.8" y="94.9">GPIO0_B0_u</text>
<text x="185.8" y="96.6">GPIO0_B1_u</text>
<text x="185.8" y="98.4">GPIO0_B2_u</text>
<text x="185.8" y="100.2">GPIO0_B3_u</text>
<text x="185.8" y="102">GPIO0_B4_u</text>
<text x="185.8" y="103.8">GPIO0_B5_u</text>
<text x="185.8" y="105.5">GPIO0_B6_u</text>
<text x="185.8" y="107.3">GPIO0_B7_d</text>
<text x="70.2" y="109.1">PMUPLL_AVDD_1V8</text>
<text x="185.8" y="110.9">GPIO0_C0_d</text>
<text x="185.8" y="112.7">GPIO0_C1_d</text>
<text x="70.2" y="116.2">PMUPLL_AVSS</text>
<text x="185.8" y="114.4">GPIO0_C2_d</text>
<text x="185.8" y="116.2">GPIO0_C3_d</text>
<text x="185.8" y="118">GPIO0_C4_d</text>
<text x="185.8" y="119.8">GPIO0_C5_d</text>
<text x="185.8" y="121.5">GPIO0_C6_d</text>
<text x="185.8" y="123.3">GPIO0_C7_d</text>
<text x="70.2" y="130.4">SYSPLL_AVDD_0V9</text>
<text x="185.8" y="126.9">GPIO0_D0_u</text>
<text x="185.8" y="128.7">GPIO0_D1_u</text>
<text x="189.4" y="137.5">PMUIO2</text>
<text x="70.2" y="150">SYSPLL_AVDD_1V8</text>
<text x="179.6" y="155.3">PMU_VDD_LOGIC_0V9</text>
<text x="70.2" y="162.4">SYSPLL_AVSS</text>
</g>
<g font-size="1.6" fill="#00f">
<text x="149.3" y="59.2">TSADC_SHUT_M0</text>
<text x="167.1" y="59.2">/ TSADC_SHUT_ORG</text>
<text x="168.9" y="57.4">REFCLK_OUT</text>
<text x="183.1" y="59.2">/</text>
<text x="183.1" y="57.4">/</text>
<text x="119.1" y="64.5">SDMMC0_DET</text>
<text x="131.6" y="64.5">/ SATA_CP_DET</text>
<text x="133.3" y="61">PMIC_SLEEP</text>
<text x="167.1" y="61">/ TSADC_SHUT_M1</text>
<text x="183.1" y="62.7">/</text>
<text x="183.1" y="61">/</text>
<text x="183.1" y="64.5">/</text>
<text x="106.7" y="68.1">GPU_PWREN</text>
<text x="119.1" y="66.3">SDMMC0_PWREN</text>
<text x="131.6" y="68.1">/ SATA_CP_POD</text>
<text x="131.6" y="66.3">/ SATA_MP_SWITCH</text>
<text x="147.6" y="66.3">/ PCIE20_CLKREQn_M0</text>
<text x="167.1" y="68.1">/</text>
<text x="167.1" y="66.3">/</text>
<text x="168.9" y="71.6">FLASH_VOL_SEL</text>
<text x="183.1" y="68.1">/</text>
<text x="183.1" y="66.3">/</text>
<text x="183.1" y="71.6">/</text>
<text x="113.8" y="94.7">CLK32K_IN</text>
<text x="128" y="94.7">/ CLK32K_OUT0</text>
<text x="183.1" y="94.7">/</text>
<text x="113.8" y="101.9">I2C1_SDA</text>
<text x="113.8" y="96.5">I2C0_SCL</text>
<text x="113.8" y="98.3">I2C0_SDA</text>
<text x="113.8" y="100.1">I2C1_SCL</text>
<text x="144" y="101.9">/ PCIE20_BUTTONRSTn</text>
<text x="167.1" y="101.9">/ MCU_JTAG_TCK</text>
<text x="167.1" y="100.1">/ MCU_JTAG_TDO</text>
<text x="183.1" y="100.1">/</text>
<text x="183.1" y="101.9">/</text>
<text x="183.1" y="98.3">/</text>
<text x="183.1" y="96.5">/</text>
<text x="94.2" y="105.4">PWM2_M1</text>
<text x="94.2" y="103.6">PWM1_M1</text>
<text x="94.2" y="107.2">PWM0_M0</text>
<text x="101.3" y="107.2">/ CPUAVS</text>
<text x="112" y="105.4">/ I2C2_SDA_M0</text>
<text x="112" y="103.6">/ I2C2_SCL_M0</text>
<text x="128" y="103.6">/ SPI0_CLK_M0</text>
<text x="128" y="105.4">/ SPI0_MOSI_M0</text>
<text x="144" y="105.4">/ PCIE20_PERSTn_M0</text>
<text x="144" y="103.6">/ PCIE20_WAKEn_M0</text>
<text x="183.1" y="103.6">/</text>
<text x="183.1" y="105.4">/</text>
<text x="183.1" y="107.2">/</text>
<text x="94.2" y="112.5">PWM2_M0</text>
<text x="94.2" y="110.7">PWM1_M0</text>
<text x="101.3" y="110.7">/ GPUAVS</text>
<text x="101.3" y="112.5">/ NPUAVS</text>
<text x="144" y="110.7">/ UART0_RX</text>
<text x="144" y="112.5">/ UART0_TX</text>
<text x="167.1" y="112.5">/ MCU_JTAG_TDI</text>
<text x="183.1" y="110.7">/</text>
<text x="183.1" y="112.5">/</text>
<text x="94.2" y="114.3">PWM3_IR</text>
<text x="94.2" y="116.1">PWM4</text>
<text x="94.2" y="117.9">PWM5</text>
<text x="94.2" y="119.6">PWM6</text>
<text x="101.3" y="116.1">/ VOP_PWM_M0</text>
<text x="112" y="114.3">/ EDP_HPDIN_M1</text>
<text x="128" y="117.9">/ SPI0_CS1_M0</text>
<text x="128" y="119.6">/ SPI0_MISO_M0</text>
<text x="144" y="117.9">/ UART0_RTSn</text>
<text x="167.1" y="117.9">/</text>
<text x="167.1" y="114.3">/ MCU_JTAG_TMS</text>
<text x="167.1" y="116.1">/ MCU_JTAG_TRSTn</text>
<text x="167.1" y="119.6">/</text>
<text x="183.1" y="114.3">/</text>
<text x="183.1" y="116.1">/</text>
<text x="183.1" y="117.9">/</text>
<text x="183.1" y="119.6">/</text>
<text x="94.2" y="121.4">PWM7_IR</text>
<text x="94.2" y="123.2">PWM0_M1</text>
<text x="112" y="123.2">/ HDMITX_CEC_M1</text>
<text x="128" y="121.4">/ SPI0_CS0_M0</text>
<text x="144" y="123.2">/ UART0_CTSn</text>
<text x="167.1" y="123.2">/</text>
<text x="167.1" y="121.4">/</text>
<text x="183.1" y="121.4">/</text>
<text x="183.1" y="123.2">/</text>
<text x="168.9" y="126.7">UART2_RX_M0</text>
<text x="168.9" y="128.5">UART2_TX_M0</text>
<text x="183.1" y="128.5">/</text>
<text x="183.1" y="126.7">/</text>
</g>
<g font-size="1.2">
<text x="272.6" y="196.4">https://wiki.friendlyelec.com/</text>
<text x="272.6" y="194.6">https://www.friendlyelec.com/</text>
</g>
</svg>
